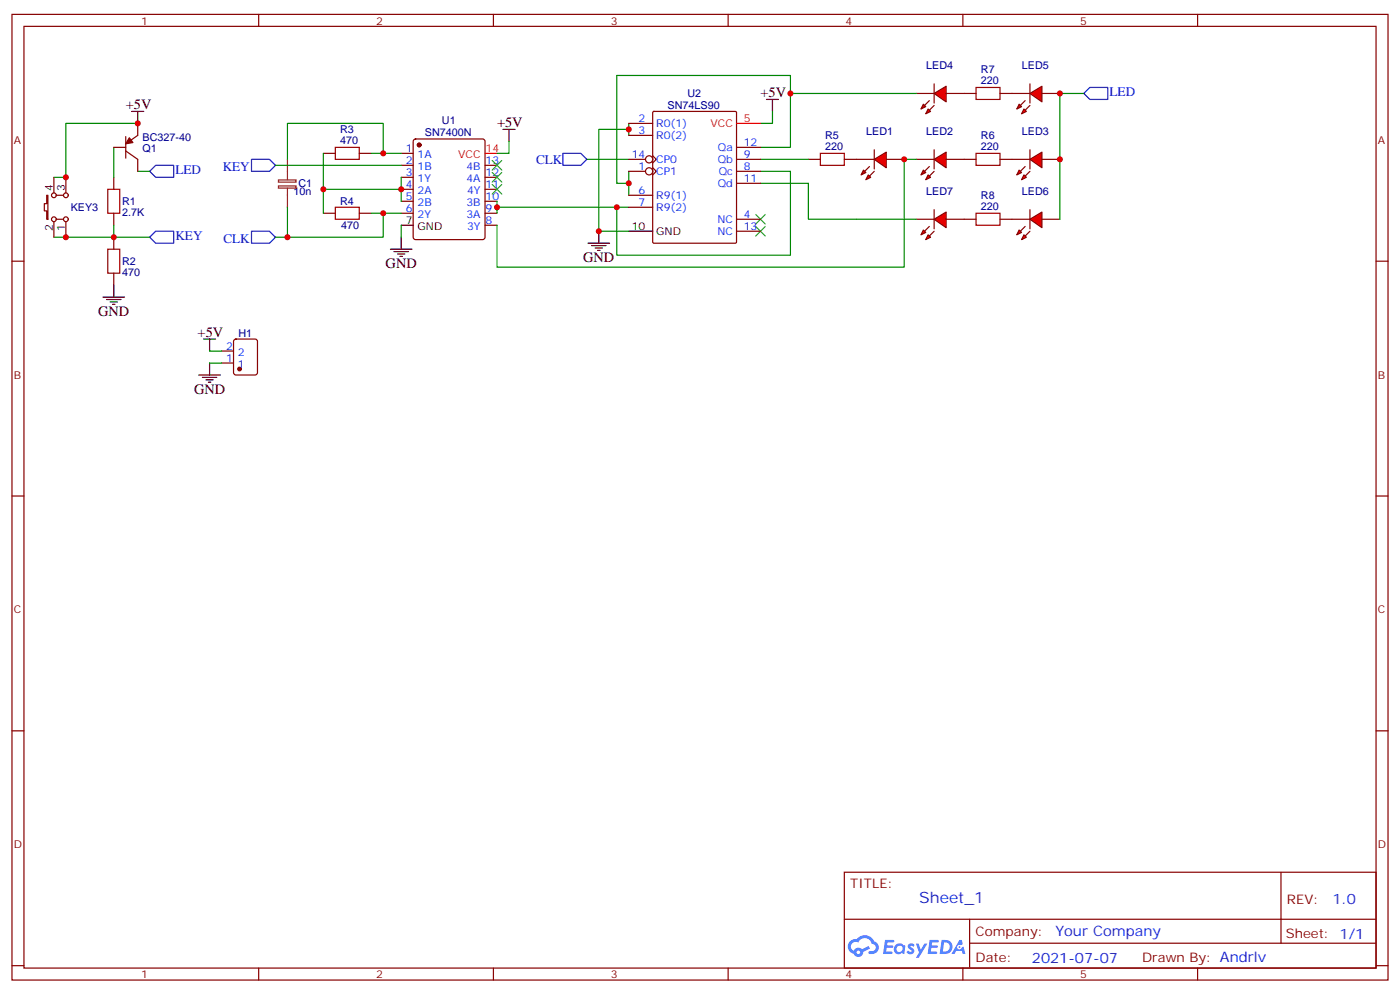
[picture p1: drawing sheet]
<svg xmlns="http://www.w3.org/2000/svg" width="412mm" height="292mm" viewBox="0 0 412 292" stroke-linecap="round" stroke-linejoin="round" font-family="sans-serif">
<g fill="none" stroke="#870000" stroke-width=".35">
<path d="M3.5 4.2h405.4v284.4h-405.4zM7.1 7.8h398.2v277.2h-398.2zM76.2 4.2v3.6M145.3 4.2v3.6M214.5 4.2v3.6M283.6 4.2v3.6M352.8 4.2v3.6M3.5 76.9h3.6M405.3 76.9h3.6M3.5 146h3.6M405.3 146h3.6M3.5 215.2h3.6"/>
<path d="M405.3 215.2h3.6M248.7 256.8h156.6v28.2h-156.6zM377.3 256.8v20.9M248.7 270.7h156.5M285.6 277.7h119.6M285.6 270.7v14.1M3.5 284.3h3.6M76.2 285v3.6M145.3 285v3.6M214.5 285v3.6M283.6 285v3.6M352.8 285v3.6"/>
<path d="M405.3 284.3h3.6"/>
</g>
<g fill="#5487ff">
<path d="M267.7 278a1.22 1.22 0 0 1 1.7 .3l-.4 .5a.47 .47 0 0 0-.3-.4 .47 .47 0 0 0-.5 .2l.1 .3a1.14 1.14 0 0 1 .8 1.7 1.14 1.14 0 0 1-1.9 0l-.2-.2 .5-.5 .7 .4a.29 .29 0 0 0 .3-.3 .29 .29 0 0 0-.2-.3 1.04 1.04 0 0 1-.6-1.7z"/>
<path d="M260.7 276.8h2.4l.3 .1-.2 .5-1.8 .1-.1 .9h1.5l.3 .3-.3 .4h-1.6l-.2 1.1h1.7l.2 .3-.2 .4h-2.6z"/>
<path d="M273.8 276.8h2.4l.3 .1-.1 .5-1.8 .1-.2 .9h1.6l.3 .3-.4 .4h-1.6l-.1 1.1h1.7l.2 .3-.2 .4h-2.6z"/>
<path d="M282.6 276.8h.7l.3 1.2-.6 .3a.69 .69 0 0 0-1 .3 .69 .69 0 0 0 .4 1 .69 .69 0 0 0 .9-.7l.5-.2 .6 2.2h-.8l-.2-.9h-1.8l-.5 .9h-.8z"/>
<path d="M269.8 277.8h.8l.6 1.9 1.1-1.9h.9l-2.6 4.2h-.8l.9-1.5z"/>
<path d="M277.4 276.8l-.6 4.1h1.3a2.11 2.11 0 0 0 2.5-2.1 2.11 2.11 0 0 0-2.5-2zM278.1 277.5a1.39 1.39 0 0 1 1.7 1.4 1.39 1.39 0 0 1-1.8 1.3h-.3z"/>
<path d="M263.7 278.4a1.54 1.54 0 0 0-.1 2.1 1.54 1.54 0 0 0 2.2 .2l.6 .2 .3-2.3-.2-.2-.4-.1a1.49 1.49 0 0 0-2.4 .1zM264 279.4a.94 .94 0 0 1 1.8 0 .94 .94 0 0 1-1.8 0z"/>
<path d="M250.4 277.1a2.18 2.18 0 0 0 1.1 3.7 1.44 1.44 0 0 0 1.6 1 1.44 1.44 0 0 0 1.2-1.5l2-1-.5-.8-1.9 1a1.47 1.47 0 0 0-2.4 .5 1.39 1.39 0 0 1-.7-2 1.39 1.39 0 0 1 2-.5 2.12 2.12 0 0 1 2.2-1.3 2.12 2.12 0 0 1 1.9 1.7 1.14 1.14 0 0 1 1.1 1.4 1.14 1.14 0 0 1-1.7 .8 .43 .43 0 0 0-.5 .3 .43 .43 0 0 0 .4 .5 1.98 1.98 0 0 0 2.5-1.2 1.98 1.98 0 0 0-1.2-2.5 3.1 3.1 0 0 0-5.3-.7l-.9 .1zM252.3 280.4a.55 .55 0 0 1 1.1 0 .55 .55 0 0 1-1.1 0z"/>
<circle cx="282.6" cy="278.9" r=".26"/>
</g>
<g fill="#f00" stroke="#870000" stroke-width=".35">
<path d="M257.5 46.9l3.6-2.1v4.6z"/>
<path d="M257.5 44.1v5.6z"/>
</g>
<g fill="#870000" stroke="#870000" stroke-width=".35">
<path d="M256.1 51.9l1.4-1.5z"/>
<path d="M256.1 49l-1.4 1.4z"/>
</g>
<g fill="#f00" stroke="#870000" stroke-width=".35">
<path d="M255.8 51.5l.7 .7-1.4 .7z"/>
<path d="M254.4 50.1l.7 .7-1.5 .7z"/>
</g>
<path d="M252.2 46.9h5.3M261.1 46.9h5.2" fill="none" stroke="#870000" stroke-width=".35"/>
<g fill="#f00" stroke="#870000" stroke-width=".35">
<path d="M275.2 46.9l3.5-2.1v4.6z"/>
<path d="M275.2 44.1v5.6z"/>
</g>
<g fill="#870000" stroke="#870000" stroke-width=".35">
<path d="M275.2 50.4l-1.4 1.5z"/>
<path d="M273.8 49l-1.5 1.4z"/>
</g>
<g fill="#f00" stroke="#870000" stroke-width=".35">
<path d="M273.4 51.5l.7 .7-1.4 .7z"/>
<path d="M272 50.1l.7 .7-1.4 .7z"/>
</g>
<path d="M269.9 46.9h5.3M278.7 46.9h5.3" fill="none" stroke="#870000" stroke-width=".35"/>
<g fill="#f00" stroke="#870000" stroke-width=".35">
<path d="M303.4 46.9l3.5-2.1v4.6z"/>
<path d="M303.4 44.1v5.6z"/>
</g>
<g fill="#870000" stroke="#870000" stroke-width=".35">
<path d="M303.4 50.4l-1.4 1.5z"/>
<path d="M302 49l-1.4 1.4z"/>
</g>
<g fill="#f00" stroke="#870000" stroke-width=".35">
<path d="M301.6 51.5l.7 .7-1.4 .7z"/>
<path d="M300.2 50.1l.7 .7-1.4 .7z"/>
</g>
<path d="M298.1 46.9h5.3M306.9 46.9h5.3" fill="none" stroke="#870000" stroke-width=".35"/>
<g fill="#f00" stroke="#870000" stroke-width=".35">
<path d="M275.2 27.5l3.5-2.1v4.6z"/>
<path d="M275.2 24.7v5.6z"/>
</g>
<g fill="#870000" stroke="#870000" stroke-width=".35">
<path d="M275.2 31l-1.4 1.5z"/>
<path d="M273.8 29.6l-1.5 1.4z"/>
</g>
<g fill="#f00" stroke="#870000" stroke-width=".35">
<path d="M273.4 32.1l.7 .7-1.4 .7z"/>
<path d="M272 30.7l.7 .7-1.4 .7z"/>
</g>
<path d="M269.9 27.5h5.3M278.7 27.5h5.3" fill="none" stroke="#870000" stroke-width=".35"/>
<g fill="#f00" stroke="#870000" stroke-width=".35">
<path d="M303.4 27.5l3.5-2.1v4.6z"/>
<path d="M303.4 24.7v5.6z"/>
</g>
<g fill="#870000" stroke="#870000" stroke-width=".35">
<path d="M303.4 31l-1.4 1.5z"/>
<path d="M302 29.6l-1.4 1.4z"/>
</g>
<g fill="#f00" stroke="#870000" stroke-width=".35">
<path d="M301.6 32.1l.7 .7-1.4 .7z"/>
<path d="M300.2 30.7l.7 .7-1.4 .7z"/>
</g>
<path d="M298.1 27.5h5.3M306.9 27.5h5.3" fill="none" stroke="#870000" stroke-width=".35"/>
<g fill="#f00" stroke="#870000" stroke-width=".35">
<path d="M303.4 64.6l3.5-2.2v4.6z"/>
<path d="M303.4 61.7v5.7z"/>
</g>
<g fill="#870000" stroke="#870000" stroke-width=".35">
<path d="M303.4 68.1l-1.4 1.4z"/>
<path d="M302 66.7l-1.4 1.4z"/>
</g>
<g fill="#f00" stroke="#870000" stroke-width=".35">
<path d="M301.6 69.1l.7 .7-1.4 .8z"/>
<path d="M300.2 67.7l.7 .7-1.4 .7z"/>
</g>
<path d="M298.1 64.6h5.3M306.9 64.6h5.3" fill="none" stroke="#870000" stroke-width=".35"/>
<g fill="#f00" stroke="#870000" stroke-width=".35">
<path d="M275.2 64.6l3.5-2.2v4.6z"/>
<path d="M275.2 61.7v5.7z"/>
</g>
<g fill="#870000" stroke="#870000" stroke-width=".35">
<path d="M275.2 68.1l-1.4 1.4z"/>
<path d="M273.8 66.7l-1.5 1.4z"/>
</g>
<g fill="#f00" stroke="#870000" stroke-width=".35">
<path d="M273.4 69.1l.7 .7-1.4 .8z"/>
<path d="M272 67.7l.7 .7-1.4 .7z"/>
</g>
<g fill="none" stroke="#870000" stroke-width=".35">
<path d="M40.6 36.3v3.6l-3.6 2.4M185.2 36.3h7.1M185.2 39.9h7.1M192.3 33l.3-.2h24l.3 .2 .1 38.3-.2 .3h-24.2l-.3-.2zM284 27.5h3.5M294.6 27.5h3.5M13.8 57.5h.3v7.1h-.3v-2.5h-.7v-2.1h.7zM15.9 52.2v4.6M16.6 57.5h2.1M19.4 52.2v4.6M33.5 52.2v3.5M33.5 43.4h3.5"/>
<path d="M37 40.2v6.4M37 44.4l3.6 2.5v3.5M95.2 45.2h3.6M105.8 45.2h3.6M118.2 45.2h3.5M118.2 48.7h3.5M118.2 52.2h3.5M118.2 55.7h3.5M118.2 59.3h3.5M121.9 41.1l.5-.2h19.8l.5 .2 .2 .5v28.2l-.3 .5-.4 .3h-19.8l-.5-.3-.2-.5v-28.2zM142.9 48.7h3.5M142.9 52.2h3.5"/>
<path d="M142.9 55.7h3.5M142.9 59.3h3.5M185.2 46.9h4.9M185.2 50.4h4.9M185.2 57.5h7.1M192.3 49.4l1 1-1 1.1M192.3 45.9l1 1-1 1.1M217 46.9h7M217 50.4h7M217 54h7M217 43.4h7M238.1 46.9h3.6"/>
<path d="M248.7 46.9h3.5M284 46.9h3.5M294.6 46.9h3.5M15.9 65.3v4.5M16.6 64.6h2.1M19.4 65.3v4.5M33.5 62.8v3.5M33.5 69.8v3.6M95.2 62.8h3.6M105.8 62.8h3.6M118.2 62.8h3.5M142.9 62.8h3.5"/>
<path d="M142.9 66.3h3.5M185.2 61h7.1M217 64.6h7M217 68.1h7M269.9 64.6h5.3M278.7 64.6h8.8M294.6 64.6h3.5M33.5 80.4v3.6M65.3 106.9h3.5M65.3 103.4h3.5M69 100l.5-.2h5.6l.7 .5v9.4l-.4 .7h-5.9l-.7-.4v-9.5z"/>
<circle cx="15.9" cy="57.5" r=".71"/>
<circle cx="19.4" cy="57.5" r=".71"/>
<circle cx="191.2" cy="46.9" r="1.06"/>
<circle cx="191.2" cy="50.4" r="1.06"/>
<circle cx="15.9" cy="64.6" r=".71"/>
<circle cx="19.4" cy="64.6" r=".71"/>
</g>
<g fill="#870000" stroke="#870000" stroke-width=".35">
<path d="M38.1 40.6l1.1 1.4-2.2 .3z"/>
<circle cx="123.5" cy="42.7" r=".53"/>
<circle cx="70.6" cy="108.7" r=".53"/>
</g>
<g fill="none" stroke="#000" stroke-width=".35">
<path d="M38.8 32.8h3.5M40.6 32.8v3.5M148.2 38.1h3.5M149.9 38.1v3.5M225.8 29.3h3.5M227.5 29.3v3.5M115 73.4h6.4M116.1 74.1h4.2M117.1 74.8h2.1M117.8 75.5h.7M118.2 66.3h3.5M118.2 69.8v3.6"/>
<path d="M173.2 71.6h6.4M174.3 72.3h4.2M175.3 73h2.1M176 73.7h.7M176.4 68.1v3.5M185.2 68.1h7.1M30.3 87.5h6.4M31.4 88.2h4.2M32.5 88.9h2.1M33.2 89.6h.7M33.5 84v3.5M60 99.8h3.5"/>
<path d="M61.7 99.8v3.6M58.6 110.4h6.3M59.6 111.1h4.3M60.7 111.8h2.1M61.4 112.5h.7M61.7 106.9v3.5"/>
</g>
<path d="M217 36.3h7M142.9 45.2h3.5" fill="none" stroke="#f00" stroke-width=".35"/>
<g fill="none" stroke="#008700" stroke-width=".35">
<path d="M40.6 36.3h-21.2v15.9h-3.5M185.2 38.1h-8.8v30h8.8M185.2 36.3v3.6M227.5 32.8v3.5h-3.5M232.8 27.5h37.1M319.3 27.5h-7.1v37.1M33.5 43.4v8.8M40.6 50.4h3.5M81.1 48.7h37.1M95.2 45.2v17.6M95.2 55.7h23M109.4 45.2h8.8"/>
<path d="M112.9 45.2v-8.9h-28.2v10.6M118.2 52.2v7.1M146.4 59.3v3.5M149.9 41.6v3.6h-3.5M172.9 46.9h12.3M185.2 50.4v7.1M224 43.4h8.8v-21.2h-51.1v31.8h3.5M224 50.4h8.8v24.7h-51.1v-14.1M224 54h14.1v10.6h31.8M224 46.9h14.1M269.9 46.9h-3.6v31.8h-119.9v-12.4M15.9 69.8h17.6"/>
<path d="M33.5 66.3v3.5h10.6M81.1 69.8h3.6M84.7 61v8.8h28.2v-7M109.4 62.8h8.8M118.2 66.3v3.5M146.4 61h38.8M61.7 106.9h3.6M61.7 103.4h3.6"/>
</g>
<path d="M287.5 25.8h7.1v3.5h-7.1zM31.7 55.7h3.6v7.1h-3.6zM98.8 43.4h7v3.5h-7zM241.7 45.2h7v3.5h-7zM287.5 45.2h7.1v3.5h-7.1zM31.7 73.4h3.6v7h-3.6zM98.8 61h7v3.6h-7zM287.5 62.8h7.1v3.5h-7.1z" fill="none" stroke="#a10000" stroke-width=".35"/>
<path d="M82 53h5.2v.6h-5.2zM82 54.8h5.2v.6h-5.2zM84.7 46.9v6M84.7 55.4v5.6" fill="none" stroke="#8c2424" stroke-width=".35"/>
<path d="M319.3 27.5l1.7-1.7h5.3v3.5h-5.3zM44.1 50.4l1.8-1.7h5.3v3.5h-5.3zM74.1 46.9h5.3l1.7 1.8-1.7 1.7h-5.3zM165.8 45.2h5.3l1.8 1.7-1.8 1.8h-5.3zM44.1 69.8l1.8-1.7h5.3v3.5h-5.3zM74.1 68.1h5.3l1.7 1.7-1.7 1.8h-5.3z" fill="none" stroke="#00f" stroke-width=".35"/>
<path d="M145 47.3l2.8 2.8M145 50.8l2.8 2.8M145 54.3l2.8 2.8M147.8 47.3l-2.8 2.8M147.8 50.8l-2.8 2.8M147.8 54.3l-2.8 2.8M222.6 63.1l2.8 2.9M222.6 66.7l2.8 2.8M225.4 63.1l-2.8 2.9M225.4 66.7l-2.8 2.8" fill="none" stroke="#3c3" stroke-width=".35"/>
<g fill="#c00">
<circle cx="118.2" cy="55.7" r=".88"/>
<circle cx="95.3" cy="55.7" r=".88"/>
<circle cx="112.9" cy="45.2" r=".88"/>
<circle cx="112.9" cy="62.8" r=".88"/>
<circle cx="33.5" cy="69.8" r=".88"/>
<circle cx="84.7" cy="69.8" r=".88"/>
<circle cx="185.2" cy="38.1" r=".88"/>
<circle cx="176.4" cy="68.1" r=".88"/>
<circle cx="185.2" cy="54" r=".88"/>
<circle cx="146.4" cy="61" r=".88"/>
<circle cx="312.2" cy="46.9" r=".88"/>
<circle cx="312.2" cy="27.5" r=".88"/>
<circle cx="232.8" cy="27.5" r=".88"/>
<circle cx="266.3" cy="46.9" r=".88"/>
<circle cx="181.7" cy="61" r=".88"/>
<circle cx="40.6" cy="36.3" r=".88"/>
<circle cx="19.4" cy="52.2" r=".88"/>
<circle cx="19.4" cy="69.8" r=".88"/>
</g>
<text font-size="4.6" fill="#00f" x="270.8" y="265.8">Sheet_1</text>
<g font-size="4.2">
<text x="224" y="28.6">+5V</text>
<text x="37" y="32.1">+5V</text>
<text x="146.4" y="37.4">+5V</text>
<text x="171.8" y="77.3">GND</text>
<text x="113.6" y="79">GND</text>
<text x="28.9" y="93.1">GND</text>
<text x="58.2" y="99.1">+5V</text>
<text x="57.1" y="116.1">GND</text>
</g>
<g font-size="4.2" fill="#00f">
<text x="392.5" y="266.1">1.0</text>
<text x="310.9" y="275.6">Your Company</text>
<text x="304" y="283.4">2021-07-07</text>
</g>
<g font-size="3.9" fill="#00f">
<text x="326.9" y="28.2">LED</text>
<text x="51.7" y="51.2">LED</text>
<text x="65.6" y="50.4">KEY</text>
<text x="157.9" y="48.2">CLK</text>
<text x="51.7" y="70.6">KEY</text>
<text x="65.8" y="71.6">CLK</text>
</g>
<g font-size="3.9" fill="#800">
<text x="250.5" y="261.4">TITLE:</text>
<text x="379.1" y="266.1">REV:</text>
<text x="287.4" y="275.6">Company:</text>
<text x="378.7" y="276.2">Sheet: 1/1</text>
<text x="287.4" y="283.3">Date:</text>
<text x="336.4" y="283.4">Drawn By: Andrlv</text>
</g>
<g font-size="3.2" fill="#800">
<text x="41.6" y="7.2">1</text>
<text x="110.8" y="7.2">2</text>
<text x="179.9" y="7.2">3</text>
<text x="249.1" y="7.2">4</text>
<text x="318.2" y="7.2">5</text>
<text x="4.1" y="42.3">A</text>
<text x="405.9" y="42.3">A</text>
<text x="4.1" y="111.5">B</text>
<text x="405.9" y="111.5">B</text>
<text x="4.1" y="180.6">C</text>
<text x="405.9" y="180.6">C</text>
<text x="4.1" y="249.8">D</text>
<text x="405.9" y="249.8">D</text>
<text x="41.6" y="288">1</text>
<text x="110.8" y="288">2</text>
<text x="179.9" y="288">3</text>
<text x="249.1" y="288">4</text>
<text x="318.2" y="288">5</text>
</g>
<g font-size="3.2" fill="#000080">
<text x="272.8" y="20.5">LED4</text>
<text x="288.9" y="21.5">R7</text>
<text x="301" y="20.5">LED5</text>
<text x="202.5" y="28.5">U2</text>
<text x="288.9" y="24.7">220</text>
<text x="196.7" y="32.2">SN74LS90</text>
<text x="42" y="41.5">BC327-40</text>
<text x="100.2" y="39.1">R3</text>
<text x="125.2" y="40">SN7400N</text>
<text x="130.2" y="36.6">U1</text>
<text x="243.1" y="40.9">R5</text>
<text x="255.2" y="39.9">LED1</text>
<text x="272.8" y="39.9">LED2</text>
<text x="288.9" y="40.9">R6</text>
<text x="301" y="39.9">LED3</text>
<text x="42" y="44.7">Q1</text>
<text x="100.2" y="42.3">470</text>
<text x="243.1" y="44.1">220</text>
<text x="288.9" y="44.1">220</text>
<text x="86.4" y="57.5">10n</text>
<text x="87.9" y="55.1">C1</text>
<text x="272.8" y="57.5">LED7</text>
<text x="288.9" y="58.6">R8</text>
<text x="301" y="57.5">LED6</text>
<text x="20.8" y="62.2">KEY3</text>
<text x="36" y="63.6">2.7K</text>
<text x="36" y="60.4">R1</text>
<text x="100.2" y="60.4">R4</text>
<text x="288.9" y="61.7">220</text>
<text x="100.5" y="67.5">470</text>
<text x="36" y="81.3">470</text>
<text x="36" y="78">R2</text>
<text x="70.2" y="99.2">H1</text>
</g>
<g font-size="3.2" fill="#00f">
<text x="188.1" y="36">2</text>
<text x="188.1" y="39.5">3</text>
<text x="193.3" y="37.4">R0(1)</text>
<text x="193.3" y="40.9">R0(2)</text>
<text x="119.5" y="44.8">1</text>
<text x="123" y="46.6">1A</text>
<text x="186.1" y="46.6">14</text>
<text x="193.3" y="48">CP0</text>
<text x="211.4" y="48">Qb</text>
<text x="211.5" y="44.4">Qa</text>
<text x="219.1" y="46.6">9</text>
<text x="219.1" y="43">12</text>
<text x="119.5" y="48.3">2</text>
<text x="119.5" y="51.9">3</text>
<text x="123" y="50.1">1B</text>
<text x="123" y="53.6">1Y</text>
<text x="137.4" y="50.1">4B</text>
<text x="137.4" y="53.6">4A</text>
<text x="143.1" y="51.9">12</text>
<text x="143.1" y="48.3">13</text>
<text x="188.1" y="50.1">1</text>
<text x="193.3" y="51.5">CP1</text>
<text x="211.8" y="51.5">Qc</text>
<text x="219.1" y="50.1">8</text>
<text x="219.1" y="53.6">11</text>
<text x="119.5" y="55.4">4</text>
<text x="119.5" y="58.9">5</text>
<text x="123" y="57.1">2A</text>
<text x="137.6" y="57.1">4Y</text>
<text x="143.1" y="58.9">10</text>
<text x="143.1" y="55.4">11</text>
<text x="188.1" y="57.1">6</text>
<text x="193.3" y="58.6">R9(1)</text>
<text x="211.4" y="55">Qd</text>
<text x="119.5" y="62.4">6</text>
<text x="123" y="60.7">2B</text>
<text x="123" y="64.2">2Y</text>
<text x="137.4" y="60.7">3B</text>
<text x="137.4" y="64.2">3A</text>
<text x="143.1" y="66">8</text>
<text x="143.1" y="62.4">9</text>
<text x="188.1" y="60.7">7</text>
<text x="193.3" y="62.1">R9(2)</text>
<text x="211.3" y="65.6">NC</text>
<text x="219.1" y="64.2">4</text>
<text x="137.6" y="67.7">3Y</text>
<text x="211.3" y="69.1">NC</text>
<text x="219.1" y="67.7">13</text>
<text x="66.6" y="106.5">1</text>
<text x="66.6" y="103">2</text>
<text x="70.1" y="104.8">2</text>
<text x="70.1" y="108.3">1</text>
</g>
<g font-size="3.2" fill="#f00">
<text x="219.1" y="36">5</text>
<text x="209.3" y="37.4">VCC</text>
<text x="135" y="46.6">VCC</text>
<text x="143.1" y="44.8">14</text>
</g>
<g font-size="3.2">
<text x="15.5" y="56.1" transform="rotate(-90 15.5 56.1)">4</text>
<text x="19" y="56.1" transform="rotate(-90 19 56.1)">3</text>
<text x="119.5" y="66">7</text>
<text x="15.5" y="68" transform="rotate(-90 15.5 68)">2</text>
<text x="19" y="68" transform="rotate(-90 19 68)">1</text>
<text x="123" y="67.7">GND</text>
<text x="186.1" y="67.7">10</text>
<text x="193.3" y="69.1">GND</text>
</g>
</svg>
